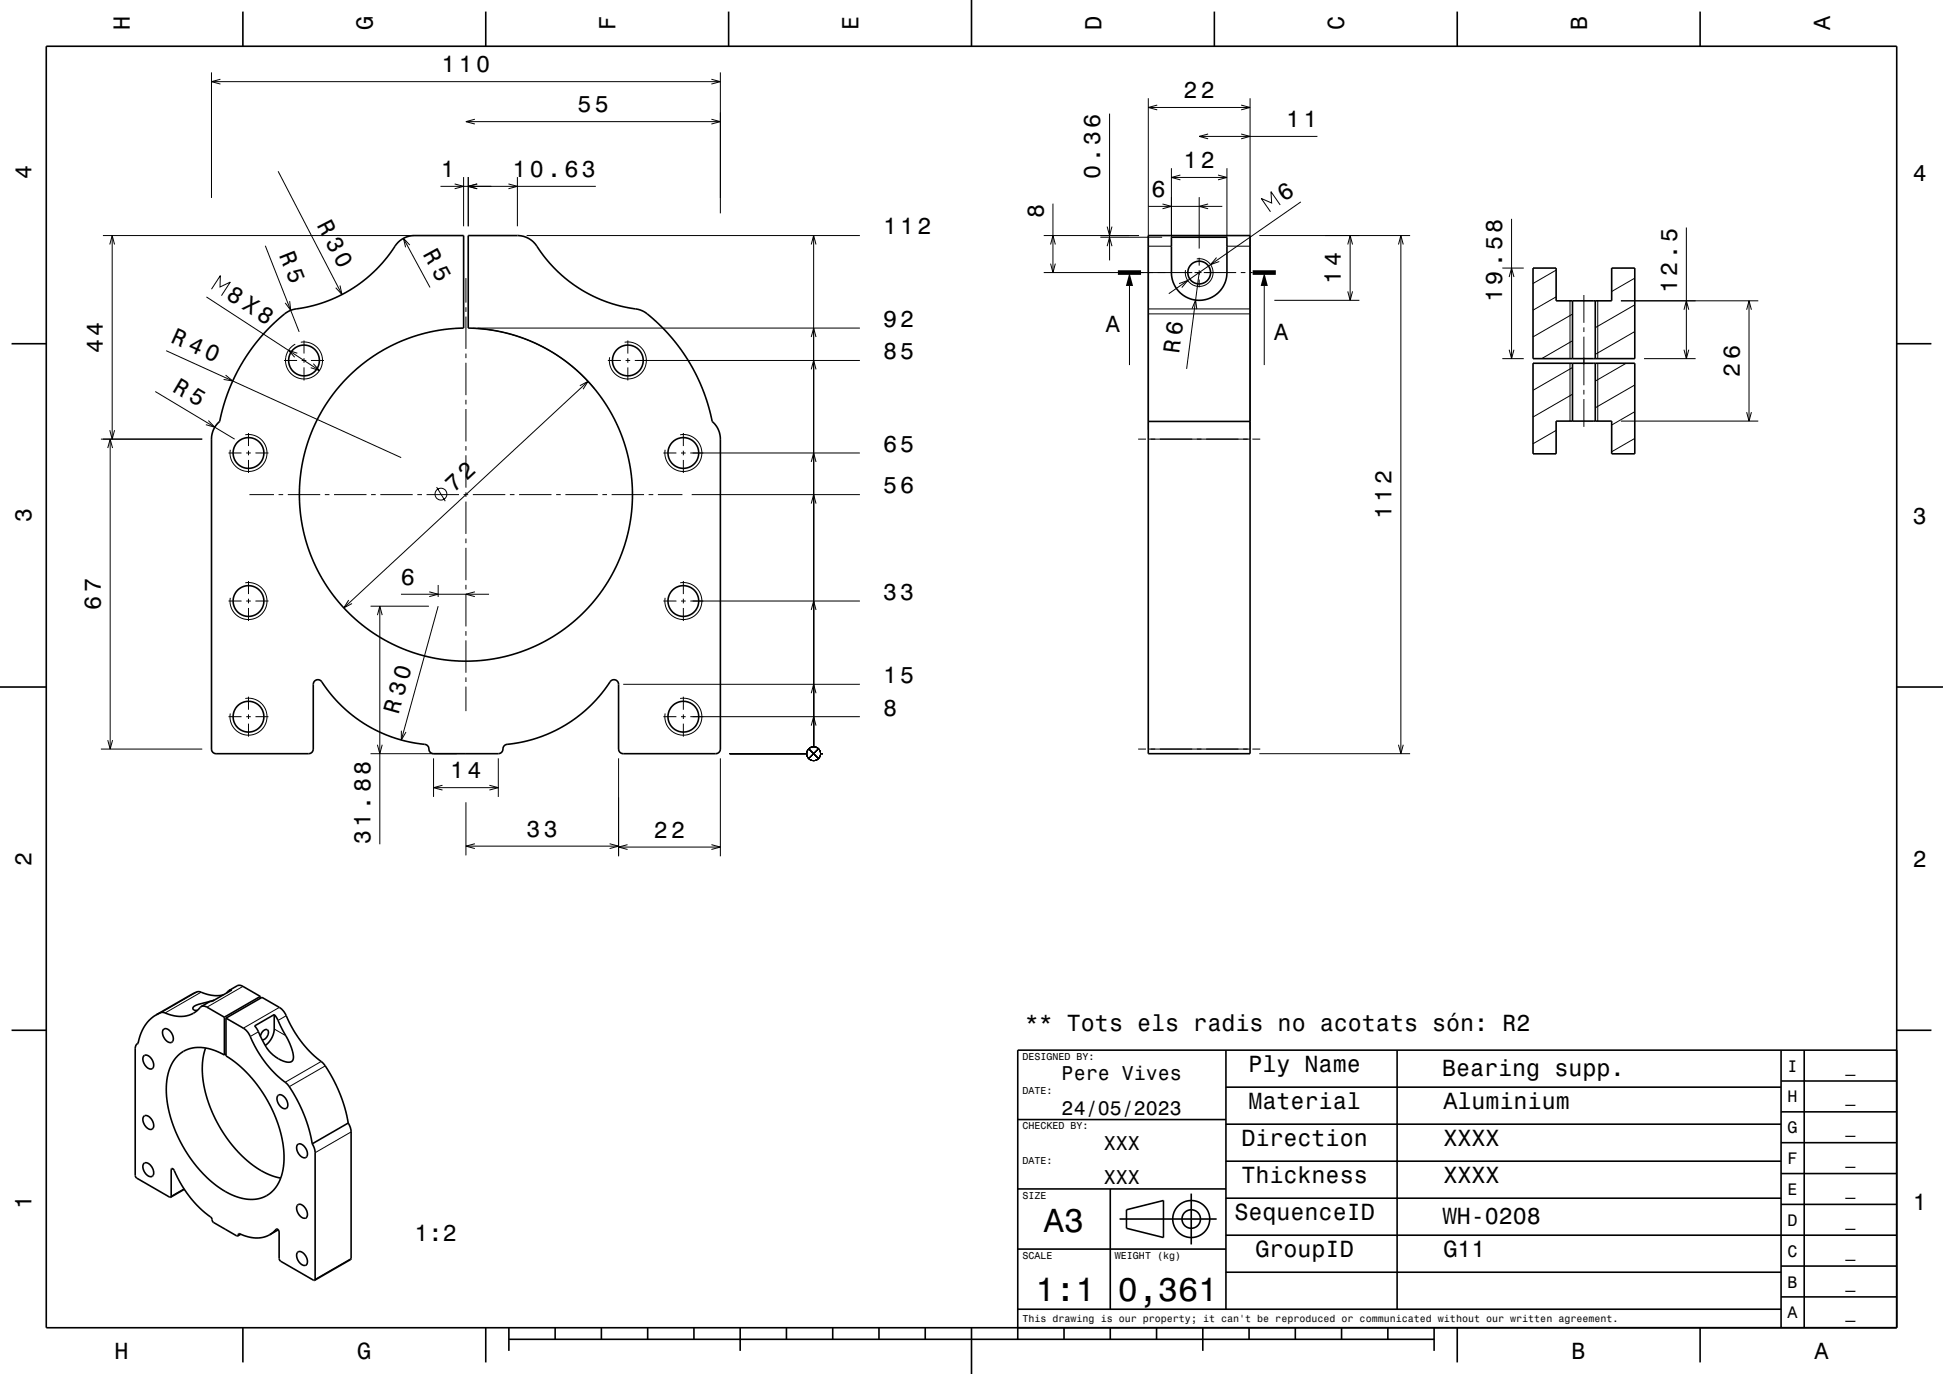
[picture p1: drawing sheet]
<svg xmlns="http://www.w3.org/2000/svg" width="420mm" height="297mm" viewBox="0 0 420 297" stroke-linecap="round" stroke-linejoin="round" font-family="sans-serif">
<g fill="none" stroke="#000" stroke-width=".22">
<path d="M45.7 15.6v27.2M45.7 17.6h110M47.6 17.1l-1.9 .5 1.9 .6M153.8 17.1l1.9 .5-1.9 .6M155.7 15.6v30.5M60.1 37l13.8 26.7M98.3 39.8l1.9 .5-1.9 .5M100.2 38.3v10.6M100.7 26.3h55M101.2 38.3v10.6M102.6 25.8l-1.9 .5 1.9 .5M103.1 39.8l-1.9 .5 1.9 .5"/>
<path d="M109.9 39.8l1.9 .5-1.9 .5M111.8 38.3v10.6M153.8 25.8l1.9 .5-1.9 .5M239.8 24.6v31.7M248.2 21.2v71.7M248.2 23.2h22M250.2 22.7l-2 .5 2 .5M253.2 36.4v14.8M253.2 38.4h12M255.2 37.8l-2 .6 2 .5M259.2 29.5h25.6M261.2 29l-2 .5 2 .5"/>
<path d="M263.3 37.8l1.9 .6-1.9 .5M265.2 36.4v14.8M268.3 22.7l1.9 .5-1.9 .5M268.3 29l1.9 .5-1.9 .5M270.2 21.2v71.7M22.2 50.9h76M23.7 52.8l.5-1.9 .6 1.9M24.2 50.9v44M57.3 53.1l7.4 18.6M87.2 51.5l5.8 10.6M88.6 53l-1.4-1.5 .5 2M95.2 40.3h33.6"/>
<path d="M113.8 50.9h72.1M175.4 52.8l.5-1.9 .5 1.9M175.9 50.9v110.5M225.6 50.9h20.6M225.6 58.9h32.1M227.1 52.8l.5-1.9 .5 1.9M227.1 57l.5 1.9 .5-1.9M227.6 44v14.9M237.8 51.3h13.4M239.3 53.2l.5-1.9 .6 1.9M239.3 49l.5 1.9 .6-1.9M248.2 53.2h5"/>
<path d="M248.2 44.6h16M251.3 44.1l1.9 .5-1.9 .5M258.2 58.9h1.5M258.7 56a3 3 0 0 1 3.5 2.7 3 3 0 0 1-3.2 3.2 3 3 0 0 1-2.7-3.5M259.2 42.6v11.1M259.2 55.7v1.7M259.2 58.4v1M259.2 58.9l-2.7 20.8M260.2 58.9h7M261.2 44.1l-2 .5 2 .5M263 55.7l-1.3 1.5 1.9-.7M265.2 53.2h5"/>
<path d="M268.2 58.9h1M270.2 58.9h.6M272.2 50.9h32.6M276.7 44.3l-2-2.9 .2 2.5-2.3-1 2 2.9M281.2 43.6l-28.6 19.9M291.3 52.8l.5-1.9 .6 1.9M291.8 50.9v14M302.3 52.8l.5-1.9 .5 1.9M302.8 50.9v112M324.7 57.9h4.7M326.2 59.9l.5-2 .6 2M326.7 47.3v30.2"/>
<path d="M336.4 58.4l-5 2.9M364.5 49.2v28.3M35.9 75.8l50.8 23.1M44.6 64.2l24.5 15.9M45.7 62.5l1.9-2.9v2.4l2.2-1-1.9 2.9M61.4 77.9h2.8M62.6 65.1l.2 2-1.1-1.6M64.3 76.4l-1.9-.7 1.3 1.5M65 74a4 4 0 0 1 4.6 4.9 4 4 0 0 1-6.3 2.2 4 4 0 0 1 .5-6.7M65.2 77.9h1M65.7 73.6v2.8M65.7 77.4v1"/>
<path d="M65.7 79.4v2.8M67.2 77.9h2.8M67.7 78.6l1.4 1.5-1.9-.6M73.5 61.7l.4 2-1.3-1.5M100.7 60.1v5.3M100.7 66.4v1M100.7 68.4v7M100.7 76.4v1M100.7 78.4v7M102.2 70.9l3.9 .4 3.4 .7 3.6 1.1 3.7 1.6 3 1.7 3.1 2.1 2.8 2.5 2.7 2.9M103.2 70.9h82.7M131.4 77.9h2.8"/>
<path d="M135 74a4 4 0 0 1 4.7 3.7 4 4 0 0 1-4.2 4.2 4 4 0 0 1-3.7-4.7M135.2 77.9h1M135.7 73.6v2.8M135.7 77.4v1M135.7 79.4v2.8M137.2 77.9h48.7M175.4 79.8l.5-1.9 .5 1.9M175.4 72.9l.5-2 .5 2M244.2 61.8v17.1M248.2 67.8h22M248.2 66.8h22M254.9 61.3l1.9-.7-1.3 1.6"/>
<path d="M257.7 66.7l.7-1.8 .3 1.9M259.2 60.4v1.7M273.3 61.8v17.1M275.5 64.9h18.3M291.3 63l.5 1.9 .6-1.9M324.7 77.5h4.7M326.2 75.6l.5 1.9 .6-1.9M331.5 78.5l-.1 .1M336.4 64.2l-5 2.9M339.4 65v12.5M339.4 78.5v12.5M339.9 73.7l-6.7 3.8"/>
<path d="M339.9 67.9l-8.5 4.9M339.9 79.4l-8.5 5M342.4 63.8v6M342.4 70.8v1M342.4 72.8v10.5M344.9 65l-.1 .1M345.4 65v12.5M345.4 78.5v12.5M350.4 65h29.7M351.5 78.5l-6.7 3.9M353.4 60.1l-5 2.9M353.4 77.4l-.2 .1"/>
<path d="M353.4 71.7l-8.6 4.9M353.4 65.9l-8.6 4.9M355.4 77.5h11.1M364 75.6l.5 1.9 .5-1.9M364 67l.5-2 .5 2M377.6 67l.5-2 .5 2M378.1 65v26M21.8 94.9h21.9M23.3 96.8l.5-1.9 .5 1.9M23.7 93l.5 1.9 .6-1.9M23.8 94.9v67M33.6 84.6l17.1 10.3"/>
<path d="M45 90.9l1.4 1.4-1.9-.5M48.8 81.1l1.5 1.3-2-.4M49.4 97.9h2.8M53 94a4 4 0 0 1 4.7 3.7 4 4 0 0 1-4.2 4.2 4 4 0 0 1-3.7-4.7M53.2 97.9h1M53.7 93.6v2.8M53.7 97.4v1M53.7 99.4v2.8M55.2 97.9h2.8M100.7 86.4v1M100.7 88.4v7M100.7 96.4v1"/>
<path d="M100.7 98.4v7M125.3 83.4l1.8-1-1.1 1.7M127.1 82.4l-52.8 49M143.4 97.9h2.8M147 94a4 4 0 0 1 4.7 3.7 4 4 0 0 1-4.2 4.2 4 4 0 0 1-3.7-4.7M147.2 97.9h1M147.7 93.6v2.8M147.7 97.4v1M147.7 99.4v2.8M149.2 97.9h36.7M175.4 99.9l.5-2 .5 2M246 94.9h1.7"/>
<path d="M248.2 94.9h22M270.7 94.9h1.7M336.4 93l-5 2.9M339.9 91h.1M339.9 85.2l-8.5 4.9M342.4 84.3v1M342.4 86.3v6M350.4 91h29.7M353.4 83.2l-8.6 4.9M353.4 94.8l-5 2.9M353.4 89l-5 2.9M377.6 89.1l.5 1.9 .5-1.9"/>
<path d="M53.9 106.9h5.3M60.2 106.9h1M62.2 106.9h7M70.2 106.9h1M72.2 106.9h7M80.2 106.9h1M82.2 106.9h7M90.2 106.9h1M92.2 106.9h7M94.4 105.3l1.8 3M100.2 106.9h1M100.7 106.4v1"/>
<path d="M100.7 108.4v7M100.7 116.4v1M100.7 118.4v7M102.2 106.9h7M110.2 106.9h1M112.2 106.9h7M120.2 106.9h1M122.2 106.9h7M130.2 106.9h1M132.2 106.9h7M140.2 106.9h1M142.2 106.9h5.3"/>
<path d="M149.5 106.9h36.4M175.4 108.8l.5-1.9 .5 1.9M49.4 129.9h2.8M53 126a4 4 0 0 1 4.7 3.7 4 4 0 0 1-4.2 4.2 4 4 0 0 1-3.7-4.7M53.2 129.9h1M53.7 125.6v2.8M53.7 129.4v1M53.7 131.4v2.8M55.2 129.9h2.8M75.4 129.7l-1.1 1.7 1.8-.9M80.1 131h12.6M81.6 133l.5-2 .5 2"/>
<path d="M82.1 131v51.5M86.7 128.4h19M92.8 127.9l1.9 .5-1.9 .6M94.7 126.4v2.6M94.7 131l-8 29M100.7 126.4v1M100.7 128.4v7M100.7 136.4v1M100.7 138.4v7M102.6 127.9l-1.9 .5 1.9 .6M143.4 129.9h2.8M147 126a4 4 0 0 1 4.7 3.7 4 4 0 0 1-4.2 4.2 4 4 0 0 1-3.7-4.7"/>
<path d="M147.2 129.9h1M147.7 125.6v2.8M147.7 129.4v1M147.7 131.4v2.8M149.2 129.9h36.7M175.4 131.8l.5-1.9 .5 1.9M23.3 160l.5 1.9 .5-1.9M49.4 154.9h2.8M53 151a4 4 0 0 1 4.7 3.7 4 4 0 0 1-4.2 4.2 4 4 0 0 1-3.7-4.7M53.2 154.9h1M53.7 150.6v2.8M53.7 154.4v1"/>
<path d="M53.7 156.4v2.8M55.2 154.9h2.8M86.8 158l-.1 2 1.1-1.8M100.7 146.4v1M100.7 148.4v5.3M134.7 147.9h51.2M143.4 154.9h2.8M147 151a4 4 0 0 1 4.7 3.7 4 4 0 0 1-4.2 4.2 4 4 0 0 1-3.7-4.7M147.2 154.9h1M147.7 150.6v2.8M147.7 154.4v1M147.7 156.4v2.8"/>
<path d="M149.2 154.9h36.7M175.4 156.8l.5-1.9 .5 1.9M175.4 149.8l.5-1.9 .5 1.9M21.8 161.9h21.9M80.1 162.9h18.6M81.6 161l.5 1.9 .5-1.9M93.7 163.9v8.4M93.7 170.3h14M95.6 169.7l-1.9 .6 1.9 .5M100.7 173.4v11.5M105.8 169.7l1.9 .6-1.9 .5M107.7 163.9v8.4"/>
<path d="M133.7 163.9v21.2M155.7 163.9v21.2M157.7 162.9h16.7M174.8 161.9l2.1 2.1M176.9 161.9l-2.1 2.1M177.4 162.9h.5M246 161.9h1.7M248.2 161.9h22M270.7 161.9h1.7M272.2 162.9h32.6M302.3 161l.5 1.9 .5-1.9M100.7 182.9h33"/>
<path d="M102.6 182.4l-1.9 .5 1.9 .5M131.8 182.4l1.9 .5-1.9 .5M133.7 183.1h22M135.6 182.6l-1.9 .5 1.9 .5M153.8 182.6l1.9 .5-1.9 .5M42.6 214.4l-7.8 4.5M43.5 214.5l-7.8 4.5M52.5 213.2l-7.8 4.5M60.4 217.8l-7.8 4.4M61.9 219.6l-1.8 1M55.9 223l-1.8 1M59.3 222.4l2.5 1.5"/>
<path d="M69.4 229.5l-7.8 4.4M70.3 230.4l-7.8 4.5M37.4 252.6l-.4 .2M39.8 257l-2.8 1.6M75.9 244.7l-7.8 4.5M51.9 266.7l-.4 .2M59.8 265.7h-.1M75.9 272l-7.8 4.5"/>
<circle cx="95.3" cy="106.8" r="1.28"/>
<circle cx="175.9" cy="162.9" r="1.5"/>
</g>
<g fill="none" stroke="#000" stroke-width=".35">
<path d="M10 10h400v277h-400zM52.5 2.5v7.5M105 2.5v7.5M157.5 2.5v7.5M210 0v10M262.5 2.5v7.5M315 2.5v7.5M367.5 2.5v7.5M248.2 50.9h22v112h-22zM253.2 51.3h12v7.6a6 6 0 0 1-6 6 6 6 0 0 1-6-6zM331.4 57.9h5v7.1h12v-7.1h5v19.6h-22zM2.5 74.3h7.5"/>
<path d="M58.2 70.9l1.8-1.8a7.6 7.6 0 0 1 5.7-2.6l2.7-.6 2.9-1 2.5-1.1 2.6-1.5 2.2-1.6 2.1-1.8 2.1-2.2 1.8-2.3a5.7 5.7 0 0 1 5-3.5h10.6v20l-3.7 .3-3.7 .6-3.6 1-3.3 1.3-3.1 1.6-3.6 2.3-2.8 2.4-2.7 2.7-2.3 2.9-2 3.2-1.8 3.6-1.4 3.7-.8 3.4-.5 3.7-.2 4 .3 3.8 .6 3.4 .8 3.1 1.1 2.9 1.5 3.1 1.6 2.8 1.9 2.6 2 2.3 2.5 2.4 2.6 2.1 2.5 1.6 2.8 1.6 3.2 1.3 3.4 1.1 2.9 .7 3 .4 3.2 .1 3.3-.1 3.2-.5 2.9-.6 3.3-1.1 3-1.2 3.1-1.7 2.7-1.8 2.5-2.1 2.5-2.4 2-2.3 1.9-2.7 1.6-2.8 1.3-2.7 1.1-3 .9-3.4 .5-3.2 .3-3.5-.1-4.2-.5-3.5-1-3.9-1.3-3.5-1.5-3.1-2-3.2-2.6-3.4-2.7-2.6-2.7-2.3-3.1-2.1-3.5-1.8-3.5-1.4-3.6-1-3.5-.6-3.9-.3v-20h10.6a5.5 5.5 0 0 1 4.9 3.4l2.1 2.5 1.9 2 2.2 1.9 2.3 1.6 2.4 1.4 2.9 1.3 2.9 1 2.7 .6a7.3 7.3 0 0 1 5.5 2.7l2.1 2.1 2.2 2.4 1.8 2.4 1.6 2.6 1.5 2.8 1.2 2.8 1 2.8 .7 2.9a1.93 1.93 0 0 0 1 1.8l.7 1.3 .3 1.7v67l-.1 .6-.4 .3-.5 .1h-20l-.5-.1-.4-.4-.1-.5v-14a1.05 1.05 0 0 0-.9-1 1.05 1.05 0 0 0-1.2 .8l-1.9 2.6-2.2 2.4-2.3 2-2.7 1.8-2.6 1.5-3.2 1.3-2.9 .9-3.2 .6a1.82 1.82 0 0 0-1.9 .9 1.08 1.08 0 0 1-1 1.2h-14.1a1.33 1.33 0 0 1-1-1.5 2.29 2.29 0 0 0-2-.6l-3.2-.7-3.1-.9-2.9-1.3-2.7-1.5-2.6-1.8-2.4-2.2-1.9-2-1.8-2.4a1.34 1.34 0 0 0-1.8-1l-.3 .4-.2 .5v14.1l-.1 .5-.4 .3-.5 .1h-20l-.5-.1-.4-.4-.1-.5v-67a5 5 0 0 1 1.8-3.8l1.5-5.5 1-2.6 1.4-2.9 3.1-4.9zM331.4 78.5h22v19.6h-5v-7.1h-12v7.1h-5zM339.9 65v12.5M339.9 78.5v12.5M344.8 65v12.5M344.8 78.5v12.5M410 74.3h7.5M248.2 91.1h22M0 148.5h10M410 148.5h10M33.7 219.4l-1 .8-1 1-.8 1.2-.6 1.6a3.6 3.6 0 0 1-1 2.2v28.1l.3 .4 7.3 4.1M43.5 217.6l-1.3 1.2-1.5 .7-1.8 .2-1.8-.3a3.4 3.4 0 0 0-2.7-.3l-.7 .3"/>
<path d="M43.5 217.6a1.25 1.25 0 0 1 1.2 .1l3.8 2.2M46.3 216.2l-3.6 1-.7 .3a.5 .5 0 0 0-.3 .7 .5 .5 0 0 0 .7 .2h.3M48.3 215.1l-1.6 .1-1.8-.2a3.4 3.4 0 0 0-2.7-.4l-8.5 4.8M48.5 219.9v8.1M49.5 214.1l1.8-1a1.24 1.24 0 0 1 1.2 .1l3.8 2.2M49.5 214.1l.6-.1-4.3 2.5-.5 .1-1.8 1M49.5 214.1l-.5 .5M56.3 215.4v.4M56.3 215.4l-7.8 4.5M59.3 219.3v3.1a4.7 4.7 0 0 1-2 3.6M2.5 222.7h7.5M31.1 228.2a1.23 1.23 0 0 1 1.7 .8 1.28 1.28 0 0 1-.2 2.1 2.12 2.12 0 0 1-1.5-2.9z"/>
<path d="M35.4 222.5a1.23 1.23 0 0 1 1.7 .8 1.28 1.28 0 0 1-.2 2.1 2.12 2.12 0 0 1-1.5-2.9zM44.4 226.5l-.4 1.7-.3 1.9 .1 2.3 .3 2.2 1.2 4.5 2.2 4.5 2.6 3.8 1.8 2 1.7 1.6 1.9 1.4 1.8 1.1 1.8 .7 1.6 .5M48.8 220.1l7.8-4.5 3.8 2.2a6.5 6.5 0 0 1 2.2 3.3l1.1 2 1.5 2.2 1.5 1.7 1.6 1.6a12.4 12.4 0 0 1 4.2 5.6l1.7 4 1.1 4.6M48.8 220.1l3.8 2.1a6.6 6.6 0 0 1 2.2 3.4l1.2 2.2 1.5 2 1.5 1.9 1.6 1.4a13.3 13.3 0 0 1 4.2 5.8l1.8 4.5 .9 3.8M48.8 220.1v8.1l2.3 1.6 1.8 1.7 2 2.1 1.7 2.4 1.6 2.5 1.2 2.7 1 2.8 .7 2.7 .3 2.6v2l-.3 2-.6 1.7-.7 1.4-1.1 1.3-1.2 .8-1.5 .6-1.4 .2-1.3-.1-2.7-.7-2.9-1.6-3-2.4-2.8-3.2-2.2-3.3-1.8-3.6-1.3-3.8-.6-3.8 .1-3.4 .7-2.7 .7-1.3 .8-1.1 1-.8 1-.5 1.1-.4 1.3-.2 2.8 .4 3 1.2M48.8 227.8l-.3 .2M55 221.8l4.3-2.5 .6 .8 .9 2.1a23.2 23.2 0 0 1 2.6 6 1.1 1.1 0 0 1-.3 1.2 1.1 1.1 0 0 1-1.2 .2 9.3 9.3 0 0 1-5.6-5.7l-.7-1.3zM56.3 224a1.34 1.34 0 0 1 1.5-1.4 1.49 1.49 0 0 1-1.1 2.2M60.1 236.8a1.37 1.37 0 0 1 1.8 1 1.15 1.15 0 0 1-.3 1.9 2.12 2.12 0 0 1-1.5-2.9zM265 235h120M265 227v56M302 227v56"/>
<path d="M385 233.7h25M385 227v60M390 227v60M410 222.7h7.5M410 227h-190v62.5M31.1 241.3a1.23 1.23 0 0 1 1.7 .8 1.28 1.28 0 0 1-.2 2.1 2.12 2.12 0 0 1-1.5-2.9zM31.1 251.5a1.23 1.23 0 0 1 1.7 .8 1.28 1.28 0 0 1-.2 2.1 2.12 2.12 0 0 1-1.5-2.9zM36.9 258.8l.2-6.2a1.56 1.56 0 0 1 1 1.3l1.1 2.2 1.4 2.1 1.7 2 1.7 1.7a4.9 4.9 0 0 1 2.2 2.4l5.2 2.9M39.8 257.1l-2.9 1.7M64.3 247.4a1.23 1.23 0 0 1 1.8 .8 1.28 1.28 0 0 1-.3 2.1 2.12 2.12 0 0 1-1.5-2.9zM67.5 247.2l.5 1.1 .1 .9-.1 27.5M75.3 242.8l.5 1 .1 .9v27.4l-7.9 4.6"/>
<path d="M75.3 242.8l-7.8 4.4M220 257h45M220 242h45M240 257v26M257.5 258v11M265 259h120M265 251h120M265 243h120M385 253.7h25M385 247h25M385 240.3h25M52 266.8l-.6 .4"/>
<path d="M58.3 266.9l-1.3 .5-1.5 .2-1.6-.2-1.7-.6a.42 .42 0 0 0-.6-.1 .42 .42 0 0 0-.2 .5M58.3 266.9l1-.8a.52 .52 0 0 1 .6-.4 .52 .52 0 0 1 .4 .6v5.7l.2 .5 7.5 4.2M60.1 265.8l-1.8 1.1M64.3 260.5a1.37 1.37 0 0 1 1.9 .9 1.15 1.15 0 0 1-.4 1.9 2.12 2.12 0 0 1-1.5-2.8zM64.3 270.7a1.37 1.37 0 0 1 1.9 .9 1.15 1.15 0 0 1-.4 1.9 2.12 2.12 0 0 1-1.5-2.8zM220 270h45M242 263.5h21M243.5 261.5l8-2v8l-8-2zM265 275h120M265 267h145M385 273.7h25M385 260.3h25"/>
<path d="M52.5 287v7.5M105 287v7.5M110 289.5h200M110 287v5M120 287v2.5M130 287v2.5M140 287v2.5M150 287v2.5M160 287v5M170 287v2.5M180 287v2.5M190 287v2.5"/>
<path d="M200 287v2.5M210 287v10M220 283h165M230 287v2.5M240 287v2.5M250 287v2.5M260 287v5M270 287v2.5M280 287v2.5M290 287v2.5M300 287v2.5M310 287v5"/>
<path d="M315 287v7.5M367.5 287v7.5M385 280.3h25"/>
<circle cx="259.2" cy="58.9" r="2.46"/>
<circle cx="65.7" cy="77.9" r="3.3"/>
<circle cx="135.7" cy="77.9" r="3.3"/>
<circle cx="53.7" cy="97.9" r="3.3"/>
<circle cx="147.7" cy="97.9" r="3.3"/>
<circle cx="53.7" cy="129.9" r="3.3"/>
<circle cx="147.7" cy="129.9" r="3.3"/>
<circle cx="53.7" cy="154.9" r="3.3"/>
<circle cx="147.7" cy="154.9" r="3.3"/>
<circle cx="257.5" cy="263.5" r="2"/>
<circle cx="257.5" cy="263.5" r="4"/>
</g>
<path d="M241.6 58.9h5M270.8 58.9h5" fill="none" stroke="#000" stroke-width="1" stroke-linecap="butt"/>
<g fill="#000">
<path d="M244.2 58.9l.7 2.9h-1.5z" fill-rule="evenodd"/>
<path d="M273.3 58.9l.8 2.9h-1.6z" fill-rule="evenodd"/>
</g>
<g font-size="7.2">
<text x="225.7" y="266.3">A3</text>
<text x="223.8" y="281.3">1:1</text>
<text x="241.7" y="281.3">0,361</text>
</g>
<g font-size="5.1">
<text x="68.4" y="48.7" transform="rotate(63 68.4 48.7)">R 30</text>
<text x="91.3" y="55" transform="rotate(61 91.3 55)">R 5</text>
<text x="48.7" y="64.5" transform="rotate(33 48.7 64.5)">8 X8</text>
</g>
<g font-size="5">
<text x="28.1" y="6.5" transform="rotate(-90 28.1 6.5)">H</text>
<text x="80.6" y="6.5" transform="rotate(-90 80.6 6.5)">G</text>
<text x="133.1" y="6.5" transform="rotate(-90 133.1 6.5)">F</text>
<text x="185.6" y="6.5" transform="rotate(-90 185.6 6.5)">E</text>
<text x="238.1" y="6.5" transform="rotate(-90 238.1 6.5)">D</text>
<text x="290.6" y="6.5" transform="rotate(-90 290.6 6.5)">C</text>
<text x="343.1" y="6.5" transform="rotate(-90 343.1 6.5)">B</text>
<text x="395.6" y="6.5" transform="rotate(-90 395.6 6.5)">A</text>
<text x="95.5" y="15.6">110</text>
<text x="255.8" y="21.2">22</text>
<text x="124.8" y="24.3">55</text>
<text x="278" y="27.5">11</text>
<text x="6.8" y="38.7" transform="rotate(-90 6.8 38.7)">4</text>
<text x="95.3" y="38.3">1</text>
<text x="110.8" y="38.3">10.63</text>
<text x="237.8" y="38.8" transform="rotate(-90 237.8 38.8)">0.36</text>
<text x="255.8" y="36.4">12</text>
<text x="413.5" y="39">4</text>
<text x="225.6" y="47" transform="rotate(-90 225.6 47)">8</text>
<text x="248.9" y="42.6">6</text>
<text x="277.6" y="43.7" transform="rotate(-35 277.6 43.7)">6</text>
<text x="190.9" y="50.7">112</text>
<text x="60.3" y="55.1" transform="rotate(68 60.3 55.1)">R 5</text>
<text x="289.8" y="61.3" transform="rotate(-90 289.8 61.3)">14</text>
<text x="324.7" y="65.3" transform="rotate(-90 324.7 65.3)">19.58</text>
<text x="362.5" y="63.4" transform="rotate(-90 362.5 63.4)">12.5</text>
<text x="190.9" y="70.7">92</text>
<text x="239.1" y="71.8">A</text>
<text x="22.2" y="76.3" transform="rotate(-90 22.2 76.3)">44</text>
<text x="36.7" y="74" transform="rotate(24 36.7 74)">R 40</text>
<text x="190.9" y="77.7">85</text>
<text x="254.9" y="76.6" transform="rotate(-83 254.9 76.6)">R 6</text>
<text x="275.4" y="73.4">A</text>
<text x="376.1" y="81.4" transform="rotate(-90 376.1 81.4)">26</text>
<text x="37.1" y="84.4" transform="rotate(31 37.1 84.4)">R 5</text>
<text x="190.9" y="97.7">65</text>
<text x="98.2" y="106.5" transform="rotate(-43 98.2 106.5)">72</text>
<text x="190.9" y="106.7">56</text>
<text x="6.8" y="112.9" transform="rotate(-90 6.8 112.9)">3</text>
<text x="300.8" y="112.2" transform="rotate(-90 300.8 112.2)">112</text>
<text x="413.5" y="113.2">3</text>
<text x="21.8" y="131.8" transform="rotate(-90 21.8 131.8)">67</text>
<text x="86.7" y="126.4">6</text>
<text x="190.9" y="129.7">33</text>
<text x="190.9" y="147.7">15</text>
<text x="86.1" y="154.6" transform="rotate(-74 86.1 154.6)">R 30</text>
<text x="190.9" y="154.7">8</text>
<text x="97.3" y="168.3">14</text>
<text x="80.1" y="182.5" transform="rotate(-90 80.1 182.5)">31.88</text>
<text x="113.8" y="180.9">33</text>
<text x="141.3" y="181.1">22</text>
<text x="6.8" y="187.1" transform="rotate(-90 6.8 187.1)">2</text>
<text x="413.5" y="187.4">2</text>
<text x="221.5" y="222.8">** Tots els radis no acotats són: R2</text>
<text x="269.9" y="231.8">Ply Name</text>
<text x="311.7" y="232.7">Bearing supp.</text>
<text x="269.9" y="239.8">Material</text>
<text x="312" y="239.8">Aluminium</text>
<text x="268.3" y="247.8">Direction</text>
<text x="312" y="247.8">XXXX</text>
<text x="268.3" y="255.8">Thickness</text>
<text x="312" y="255.8">XXXX</text>
<text x="6.8" y="261.3" transform="rotate(-90 6.8 261.3)">1</text>
<text x="266.8" y="263.8">SequenceID</text>
<text x="413.5" y="261.6">1</text>
<text x="89.6" y="268.3">1:2</text>
<text x="311.9" y="264.7">WH-0208</text>
<text x="271.4" y="271.8">GroupID</text>
<text x="312" y="271.8">G11</text>
<text x="24.7" y="293.8">H</text>
<text x="77.2" y="293.8">G</text>
<text x="339.7" y="293.8">B</text>
<text x="392.2" y="293.8">A</text>
</g>
<g font-size="4.3">
<text x="229.5" y="233.5">Pere Vives</text>
<text x="229.5" y="241">24/05/2023</text>
<text x="238.6" y="248.5">XXX</text>
<text x="238.6" y="256">XXX</text>
</g>
<g font-size="3.6">
<text x="386.4" y="231.6">I</text>
<text x="398.9" y="231.6">_</text>
<text x="386.4" y="238.3">H</text>
<text x="398.9" y="238.3">_</text>
<text x="386.4" y="245">G</text>
<text x="398.9" y="245">_</text>
<text x="386.4" y="251.6">F</text>
<text x="398.9" y="251.6">_</text>
<text x="386.4" y="258.3">E</text>
<text x="398.9" y="258.3">_</text>
<text x="386.4" y="265">D</text>
<text x="398.9" y="265">_</text>
<text x="386.4" y="271.6">C</text>
<text x="398.9" y="271.6">_</text>
<text x="386.4" y="278.3">B</text>
<text x="398.9" y="278.3">_</text>
<text x="386.4" y="285">A</text>
<text x="398.9" y="285">_</text>
</g>
<g font-size="2.2">
<text x="221" y="229.1">DESIGNED BY:</text>
<text x="221" y="236.6">DATE:</text>
<text x="221" y="244.1">CHECKED BY:</text>
<text x="221" y="251.6">DATE:</text>
<text x="221" y="259.1">SIZE</text>
<text x="221" y="272.1">SCALE</text>
<text x="241" y="272.1">WEIGHT (kg)</text>
<text x="221" y="285.8">This drawing is our property; it can't be reproduced or communicated without our written agreement.</text>
</g>
</svg>
